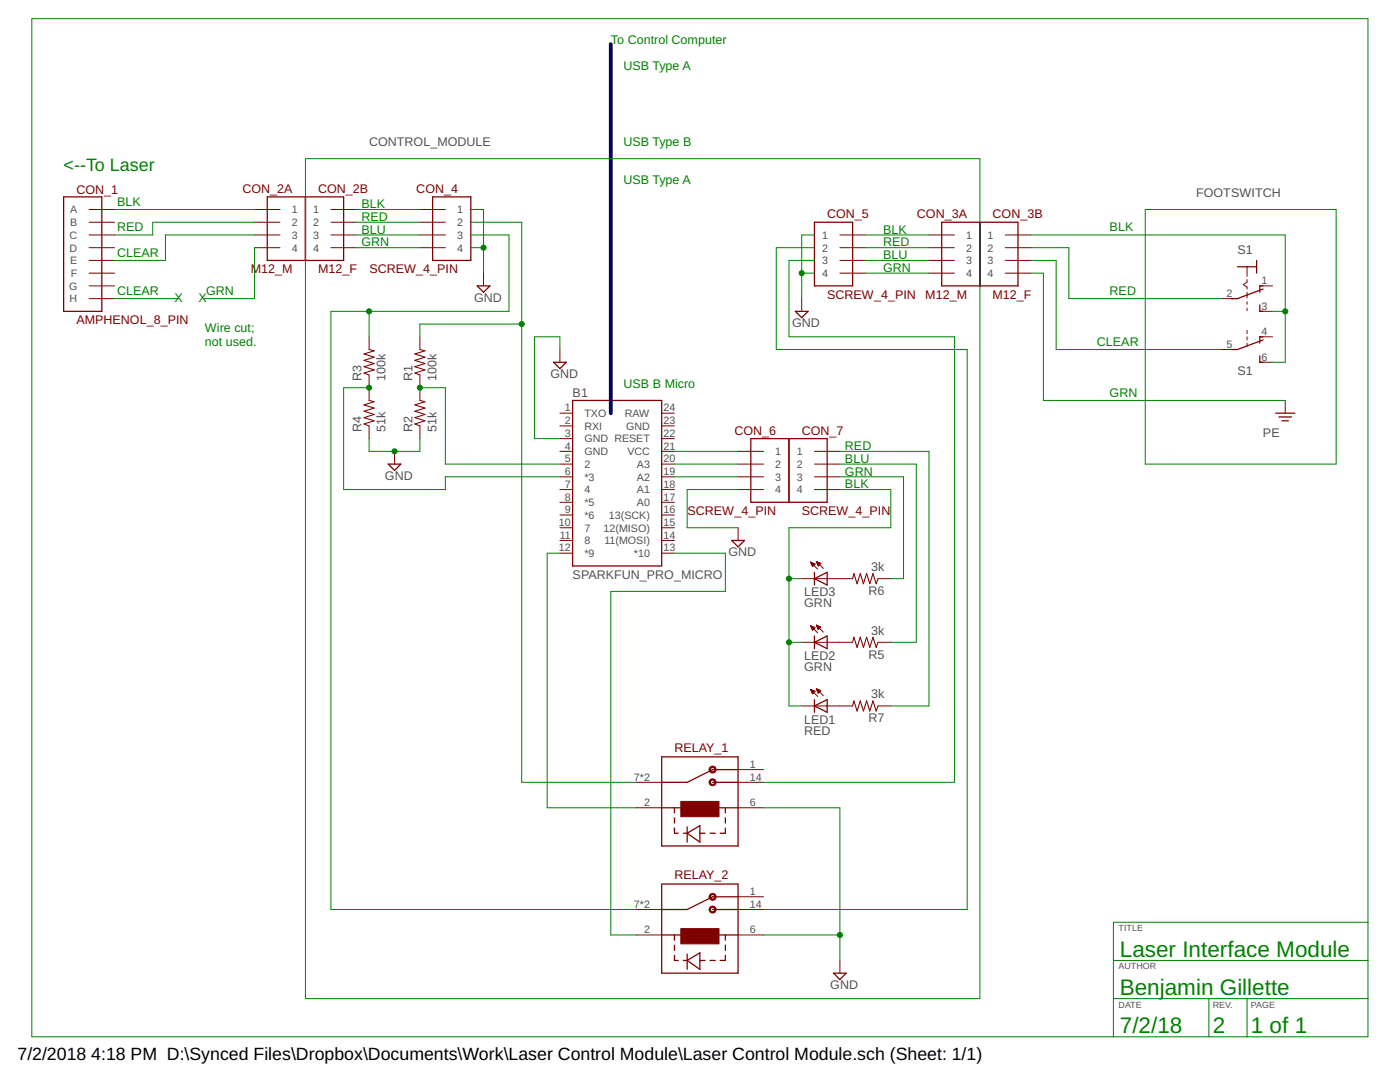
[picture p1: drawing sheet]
<svg xmlns="http://www.w3.org/2000/svg" width="279mm" height="216mm" viewBox="0 0 279 216" stroke-linecap="round" stroke-linejoin="round" font-family="sans-serif">
<g fill="none" stroke="#800000" stroke-width=".25">
<path d="M12.7 39.3h7.6v22.8h-7.6zM53.3 39.3h15.3v12.7h-15.3zM61 39.3v12.7M86.3 39.3h7.7v12.7h-7.7zM95.2 57h2.6l-1.3 1.3zM162.5 44.3h7.7v12.7h-7.7zM187.9 44.3h15.3v12.7h-15.3zM195.6 44.3v12.7M247 53.2h3.8M250.8 52v2.5M252.1 57h-.7v1.3M252.1 57.7l-5.1 1.9h-1.3"/>
<path d="M110.5 72.3h2.5l-1.3 1.3zM114.3 79.9h17.8v33h-17.8zM158.7 62.1h2.6l-1.3 1.3zM251.4 60.9v1.2h.7M251.4 71v1.3h.7M252.1 67.8l-5.1 1.9h-1.3M252.1 67.2h-.7v1.3M77.5 92.6h2.5l-1.3 1.3zM149.8 87.5h15.3v12.7h-15.3zM157.5 87.5v12.7M254.6 82.4h3.8M255.2 83.2h2.6"/>
<path d="M255.9 84h1.2M146 107.8h2.6l-1.3 1.3zM162.5 114.2v2.5M162.5 115.5l2.6-1.3v2.5zM162.5 126.9v2.5M162.5 139.6v2.5M162.5 128.2l2.6-1.3v2.5zM132.1 151h15.2v17.8h-15.2zM142.2 156.1h5.1M147.3 153.6h-5.1l-5.1 2.5h-5M162.5 140.9l2.6-1.3v2.5zM132.1 176.4h15.2v17.8h-15.2z"/>
<path d="M132.1 161.2h5M134.6 161.2v1M134.6 163.2v1M134.6 165.2v1.1h.8M136.4 166.3h.7M137.1 165v3M137.1 166.3l2.6-1.6v3.3zM139.7 166.3h1M141.7 166.3h1M142.2 161.2h5.1M144.8 165.2v1.1h-1.1M144.8 161.2v1"/>
<path d="M144.8 163.2v1M147.3 178.9h-5.1l-5.1 2.6h-5M132.1 186.6h5M134.6 186.6v1M134.6 188.6v1M134.6 190.6v1h.8M136.4 191.6h.7M137.1 190.4v3M137.1 191.6l2.6-1.5v3.3zM139.7 191.6h1M141.7 191.6h1M142.2 181.5h5.1"/>
<path d="M142.2 186.6h5.1M144.8 186.6v1M144.8 188.6v1M144.8 190.6v1h-1.1M166.3 194.2h2.6l-1.3 1.3z"/>
</g>
<g fill="none" stroke="#800000" stroke-width=".2">
<path d="M17.8 59.6h5.1M17.8 57h5.1M17.8 41.8h5.1M17.8 44.3h5.1M17.8 46.9h5.1M17.8 49.4h5.1M17.8 52h5.1M17.8 54.5h5.1M50.8 41.8h5.1M50.8 44.3h5.1M50.8 46.9h5.1M50.8 49.4h5.1"/>
<path d="M66 41.8h5.1M66 44.3h5.1M66 46.9h5.1M66 49.4h5.1M83.8 41.8h5.1M83.8 44.3h5.1M83.8 46.9h5.1M83.8 49.4h5.1M96.5 54.5v2.5M160 59.6v2.5M167.6 46.9h5.1M167.6 49.4h5.1"/>
<path d="M167.6 52h5.1M167.6 54.5h5.1M185.4 46.9h5.1M185.4 49.4h5.1M185.4 52h5.1M185.4 54.5h5.1M200.6 46.9h5.1M200.6 49.4h5.1M200.6 52h5.1M200.6 54.5h5.1M243.8 59.6h2.5M248.9 53.2v1.9"/>
<path d="M248.9 55.8v.5l-.8 .5 .8 .5v.4M248.9 58.3v1.2M251.4 57h2.6M73.7 67.2v2.5M73.7 74.8v5.1M83.8 67.2v2.5M83.8 74.8v5.1M111.7 69.7v2.6M243.8 69.7h2.5M248.9 60.2v.5M248.9 61.5v.5M248.9 65.9v.7"/>
<path d="M248.9 67.2v.6M248.9 68.5v.6M251.4 72.3h2.6M251.4 67.2h2.6M251.4 62.1h2.6M256.5 79.9v2.5M73.7 85v2.5M78.7 90.1v2.5M83.8 85v2.5M111.7 92.6h2.6M111.7 95.1h2.6M111.7 97.7h2.6"/>
<path d="M111.7 90.1h2.6M111.7 85h2.6M111.7 82.4h2.6M111.7 87.5h2.6M132.1 92.6h2.5M132.1 95.1h2.5M132.1 97.7h2.5M132.1 90.1h2.5M132.1 85h2.5M132.1 82.4h2.5M132.1 87.5h2.5M147.3 92.6h5.1"/>
<path d="M147.3 95.1h5.1M147.3 97.7h5.1M147.3 90.1h5.1M162.5 92.6h5.1M162.5 95.1h5.1M162.5 97.7h5.1M162.5 90.1h5.1M111.7 100.2h2.6M111.7 102.8h2.6M111.7 105.3h2.6M111.7 107.8h2.6M111.7 110.4h2.6"/>
<path d="M132.1 100.2h2.5M132.1 102.8h2.5M132.1 105.3h2.5M132.1 107.8h2.5M132.1 110.4h2.5M147.3 105.3v2.5M160 115.5h10.2M161.8 112.2l1.4 1.4M161.8 112.2h.1M161.8 112.2l.9 .3M161.8 112.2l.4 .9 .5-.6M161.8 112.3h.3"/>
<path d="M161.9 112.4h.5M161.9 112.5h.8M162 112.7h.5M162 112.8h.4M162.1 112.9h.2M162.1 113h.1M162.9 112l1.4 1.4M162.9 112l.9 .4M162.9 112l.4 .9M162.9 112.1h.1M163 112.2h.3M163 112.3h.5"/>
<path d="M163.1 112.4h.7M163.1 112.5h.6M163.2 112.7h.4M163.2 112.8h.2M163.3 112.9h.1M163.8 112.4l-.5 .5M175.2 115.5h2.6M160 128.2h10.2M161.8 137.6l1.4 1.4M161.8 137.6l.9 .3-.5 .6zM161.8 124.9l1.4 1.4M161.8 124.9l.9 .3-.5 .6z"/>
<path d="M161.8 137.6h.1M161.8 125h.2M161.9 137.8h.3M161.9 125.1h.4M161.9 137.9h.6M161.9 125.2h.7M162 138h.6M162 125.3h.6M162 138.1h.5M162 125.5h.5M162.1 138.2h.3M162.1 125.6h.2"/>
<path d="M162.1 138.3h.1M162.1 125.7h.1M162.9 137.4l1.4 1.4M162.9 137.4l.9 .4-.5 .5zM162.9 124.7l1.4 1.4M162.9 124.7l.9 .4-.5 .5zM162.9 137.5h.2M163 124.8h.2M163 137.6h.4M163 125h.5M163 137.8h.7M163.1 125.1h.6"/>
<path d="M163.1 137.9h.6M163.1 125.2h.6M163.2 138h.4M163.2 125.3h.4M163.2 138.1h.3M163.2 125.5h.3M163.3 138.2h.1M163.3 125.6h.1M175.2 128.2h2.6M127 156.1h5.1M147.3 156.1h5.1M147.3 153.6h5.1"/>
<path d="M160 140.9h10.2M175.2 140.9h2.6M127 161.2h5.1M147.3 161.2h5.1M147.3 178.9h5.1M127 181.5h5.1M127 186.6h5.1M147.3 181.5h5.1M147.3 186.6h5.1M167.6 191.6v2.6"/>
</g>
<g fill="#800000" stroke="#800000" stroke-width=".2">
<path d="M141.7 153.1a.69 .69 0 0 1 1.1 .1 .69 .69 0 0 1-.4 1 .69 .69 0 0 1-.9-.6h.3a.44 .44 0 0 1 .5-.5 .44 .44 0 0 1 .2 .7 .44 .44 0 0 1-.7-.1v-.1h-.3z" fill-rule="evenodd"/>
<path d="M141.7 155.6a.69 .69 0 0 1 1.1 .1 .69 .69 0 0 1-.4 1.1 .69 .69 0 0 1-.9-.7h.3a.44 .44 0 0 1 .5-.5 .44 .44 0 0 1 .2 .7 .44 .44 0 0 1-.7 0v-.2h-.3z" fill-rule="evenodd"/>
<path d="M141.7 178.5a.69 .69 0 0 1 1.1 .1 .69 .69 0 0 1-.4 1 .69 .69 0 0 1-.9-.7h.3a.44 .44 0 0 1 .6-.4 .44 .44 0 0 1 .1 .7 .44 .44 0 0 1-.7-.1v-.2h-.3z" fill-rule="evenodd"/>
<path d="M141.7 181a.69 .69 0 0 1 1.1 .1 .69 .69 0 0 1-.4 1.1 .69 .69 0 0 1-.9-.7h.3a.44 .44 0 0 1 .6-.4 .44 .44 0 0 1 .1 .7 .44 .44 0 0 1-.7-.1v-.2h-.3z" fill-rule="evenodd"/>
</g>
<g fill="#800000" stroke="#800000" stroke-width=".2">
<path d="M135.9 159.9h7.6v3.1h-7.6z"/>
<path d="M135.9 185.3h7.6v3h-7.6z"/>
</g>
<path d="M73.7 69.7l1 .3-2.1 .6 2.1 .7-2.1 .6 2.1 .6-2.1 .7 2.1 .6-2.1 .6 1.1 .4M73.7 79.9l1 .3-2.1 .6 2.1 .6-2.1 .7 2.1 .6-2.1 .6 2.1 .7-2.1 .6 1.1 .4M83.8 69.7l1 .3-2 .6 2 .7-2 .6 2 .6-2 .7 2 .6-2 .6 1 .4M83.8 79.9l1 .3-2 .6 2 .6-2 .7 2 .6-2 .6 2 .7-2 .6 1 .4M170.2 115.5l.2-1.1 .6 2.1 .7-2.1 .6 2.1 .7-2.1 .6 2.1 .6-2.1 .7 2.1 .3-1M170.2 128.2l.2-1.1 .6 2.1 .7-2.1 .6 2.1 .7-2.1 .6 2.1 .6-2.1 .7 2.1 .3-1M170.2 140.9l.2-1.1 .6 2.1 .7-2.1 .6 2.1 .7-2.1 .6 2.1 .6-2.1 .7 2.1 .3-1" fill="none" stroke="#800000" stroke-width=".21"/>
<path d="M121.9 8.8v73.6" fill="none" stroke="#000080" stroke-width=".76"/>
<g fill="none" stroke="#008000" stroke-width=".2">
<path d="M6.3 3.7h266.7v203.2h-266.7zM61 31.7h134.6v167.6h-134.6zM22.9 59.6h12.7M22.9 41.8h27.9M50.8 49.4v10.2h-10.2M50.8 46.9h-17.8v5.1h-10.1M50.8 44.3h-20.3v2.6h-7.6M71.1 49.4h12.7M71.1 46.9h12.7M71.1 41.8h12.7M71.1 44.3h12.7M94 49.4h2.5"/>
<path d="M94 46.9h7.6v15.2h-35.6v119.4h61M94 41.8h2.5v12.7M94 44.3h10.1v111.8h22.9M160 54.5h2.5M162.5 49.4h-7.6v20.3h38.1v111.8h-40.6M162.5 52h-5v15.2h33v88.9h-38.1M162.5 46.9h-2.5v12.7M172.7 49.4h12.7M172.7 52h12.7M172.7 46.9h12.7M172.7 54.5h12.7M205.7 49.4h7.6v10.2h30.5"/>
<path d="M205.7 52h5.1v17.7h33M205.7 46.9h50.8v25.4h-2.5M205.7 54.5h2.5v25.4h48.3M228.6 41.8h38.1v50.8h-38.1zM73.7 62.1v5.1M73.7 77.4h-5.1v20.3h20.3v-2.6h22.8M83.8 77.4h5.1v15.2h22.8M104.1 64.7h-20.3v2.5M111.7 69.7v-2.5h-5v20.3h5M254 62.1h2.5M73.7 87.5v2.6h10.1v-2.6M134.6 92.6h12.7"/>
<path d="M134.6 90.1h12.7M134.6 95.1h12.7M147.3 97.7h-10.2v7.6h10.2M167.6 92.6h15.3v35.6h-5.1M167.6 90.1h17.8v50.8h-7.6M167.6 97.7h10.2v7.6h-20.3v35.6h2.5M167.6 95.1h12.7v20.4h-2.5M111.7 110.4h-2.5v50.8h17.8M134.6 110.4h10.2v7.6h-22.9v68.6h5.1M157.5 115.5h2.5M157.5 128.2h2.5M152.4 161.2h15.2v30.4"/>
<path d="M152.4 186.6h15.2M222.2 199.3h50.8M222.2 191.6h50.8M241.3 199.3v7.6M248.9 199.3v7.6M273 184h-50.8v22.9"/>
</g>
<g fill="#008000" stroke="#008000" stroke-width=".2">
<circle cx="256.5" cy="62.1" r=".51"/>
<circle cx="96.5" cy="49.4" r=".51"/>
<circle cx="160" cy="54.5" r=".51"/>
<circle cx="167.6" cy="186.6" r=".51"/>
<circle cx="78.7" cy="90.1" r=".51"/>
<circle cx="73.7" cy="62.1" r=".51"/>
<circle cx="104.1" cy="64.7" r=".51"/>
<circle cx="73.7" cy="77.4" r=".51"/>
<circle cx="83.8" cy="77.4" r=".51"/>
<circle cx="157.5" cy="128.2" r=".51"/>
<circle cx="157.5" cy="115.5" r=".51"/>
</g>
<g font-size="4.5" fill="#008000">
<text x="223.5" y="190.9">Laser Interface Module</text>
<text x="223.5" y="198.5">Benjamin Gillette</text>
<text x="223.5" y="206.1">7/2/18</text>
<text x="242" y="206.1">2</text>
<text x="249.6" y="206.1">1 of 1</text>
</g>
<text font-size="3.6" fill="#008000" x="12.7" y="34.2">&lt;--To Laser</text>
<g font-size="3.5">
<text x="3.5" y="211.4">7/2/2018</text>
<text x="18.2" y="211.4">4:18 PM D:\Synced Files\Dropbox\Documents\Work\Laser Control Module\Laser Control Module.sch (Sheet: 1/1)</text>
</g>
<g font-size="2.5" fill="#008000">
<text x="121.9" y="8.8">To Control Computer</text>
<text x="124.4" y="13.9">USB Type A</text>
<text x="124.4" y="29.1">USB Type B</text>
<text x="23.4" y="41.1">BLK</text>
<text x="72.1" y="41.6">BLK</text>
<text x="124.4" y="36.7">USB Type A</text>
<text x="23.4" y="46.1">RED</text>
<text x="72.1" y="44.1">RED</text>
<text x="72.1" y="46.6">BLU</text>
<text x="176.2" y="46.6">BLK</text>
<text x="221.5" y="46.1">BLK</text>
<text x="23.4" y="51.2">CLEAR</text>
<text x="72.1" y="49.2">GRN</text>
<text x="176.2" y="49.2">RED</text>
<text x="176.2" y="51.7">BLU</text>
<text x="23.4" y="58.8">CLEAR</text>
<text x="41.1" y="58.8">GRN</text>
<text x="176.2" y="54.3">GRN</text>
<text x="221.5" y="58.8">RED</text>
<text x="34.8" y="60.4">X</text>
<text x="39.6" y="60.4">X</text>
<text x="40.9" y="66.3">Wire cut;</text>
<text x="40.9" y="69">not used.</text>
<text x="218.9" y="69">CLEAR</text>
<text x="124.4" y="77.4">USB B Micro</text>
<text x="221.5" y="79.1">GRN</text>
<text x="168.6" y="89.8">RED</text>
<text x="168.6" y="92.4">BLU</text>
<text x="168.6" y="94.9">GRN</text>
<text x="168.6" y="97.4">BLK</text>
</g>
<g font-size="2.5" fill="#505050">
<text x="73.7" y="29.1">CONTROL_MODULE</text>
<text x="238.7" y="39.3">FOOTSWITCH</text>
<text x="247" y="50.7">S1</text>
<text x="94.6" y="60.2">GND</text>
<text x="158.1" y="65.3">GND</text>
<text x="72.2" y="76.1" transform="rotate(-90 72.2 76.1)">R3</text>
<text x="77" y="76.1" transform="rotate(-90 77 76.1)">100k</text>
<text x="82.3" y="76.1" transform="rotate(-90 82.3 76.1)">R1</text>
<text x="87.1" y="76.1" transform="rotate(-90 87.1 76.1)">100k</text>
<text x="109.8" y="75.5">GND</text>
<text x="247" y="74.8">S1</text>
<text x="114.3" y="79.1">B1</text>
<text x="72.2" y="86.3" transform="rotate(-90 72.2 86.3)">R4</text>
<text x="77" y="86.3" transform="rotate(-90 77 86.3)">51k</text>
<text x="82.3" y="86.3" transform="rotate(-90 82.3 86.3)">R2</text>
<text x="87.1" y="86.3" transform="rotate(-90 87.1 86.3)">51k</text>
<text x="252.1" y="87.1">PE</text>
<text x="76.8" y="95.8">GND</text>
<text x="145.4" y="111">GND</text>
<text x="173.9" y="113.9">3k</text>
<text x="114.3" y="115.5">SPARKFUN_PRO_MICRO</text>
<text x="160.5" y="119">LED3</text>
<text x="173.3" y="118.7">R6</text>
<text x="160.5" y="121.2">GRN</text>
<text x="160.5" y="131.7">LED2</text>
<text x="173.3" y="131.4">R5</text>
<text x="173.9" y="126.6">3k</text>
<text x="160.5" y="133.9">GRN</text>
<text x="173.9" y="139.3">3k</text>
<text x="160.5" y="146.6">RED</text>
<text x="160.5" y="144.4">LED1</text>
<text x="173.3" y="144.1">R7</text>
<text x="165.7" y="197.4">GND</text>
</g>
<g font-size="2.5" fill="#800000">
<text x="15.2" y="38.8">CON_1</text>
<text x="48.4" y="38.5">CON_2A</text>
<text x="63.5" y="38.5">CON_2B</text>
<text x="83.1" y="38.5">CON_4</text>
<text x="165.1" y="43.6">CON_5</text>
<text x="183" y="43.6">CON_3A</text>
<text x="198.1" y="43.6">CON_3B</text>
<text x="50.1" y="54.5">M12_M</text>
<text x="63.5" y="54.5">M12_F</text>
<text x="73.7" y="54.5">SCREW_4_PIN</text>
<text x="165.1" y="59.6">SCREW_4_PIN</text>
<text x="184.7" y="59.6">M12_M</text>
<text x="198.1" y="59.6">M12_F</text>
<text x="15.2" y="64.7">AMPHENOL_8_PIN</text>
<text x="146.6" y="86.8">CON_6</text>
<text x="160" y="86.8">CON_7</text>
<text x="137.2" y="102.8">SCREW_4_PIN</text>
<text x="160" y="102.8">SCREW_4_PIN</text>
<text x="134.6" y="150">RELAY_1</text>
<text x="134.6" y="175.4">RELAY_2</text>
</g>
<g font-size="2.1" fill="#505050">
<text x="13.9" y="47.7">C</text>
<text x="14" y="42.6">A</text>
<text x="14" y="45.1">B</text>
<text x="58.2" y="42.6">1</text>
<text x="58.2" y="45.1">2</text>
<text x="58.2" y="47.7">3</text>
<text x="62.5" y="42.6">1</text>
<text x="62.5" y="45.1">2</text>
<text x="62.5" y="47.7">3</text>
<text x="91.2" y="42.6">1</text>
<text x="91.2" y="45.1">2</text>
<text x="91.2" y="47.7">3</text>
<text x="164.1" y="47.7">1</text>
<text x="192.8" y="47.7">1</text>
<text x="197.1" y="47.7">1</text>
<text x="13.9" y="50.2">D</text>
<text x="14" y="52.7">E</text>
<text x="58.2" y="50.2">4</text>
<text x="62.5" y="50.2">4</text>
<text x="91.2" y="50.2">4</text>
<text x="164.1" y="50.2">2</text>
<text x="164.1" y="52.7">3</text>
<text x="192.8" y="50.2">2</text>
<text x="192.8" y="52.7">3</text>
<text x="197.1" y="50.2">2</text>
<text x="197.1" y="52.7">3</text>
<text x="13.8" y="57.8">G</text>
<text x="14.1" y="55.3">F</text>
<text x="164.1" y="55.3">4</text>
<text x="192.8" y="55.3">4</text>
<text x="197.1" y="55.3">4</text>
<text x="244.8" y="59.2">2</text>
<text x="251.8" y="56.7">1</text>
<text x="13.9" y="60.4">H</text>
<text x="251.8" y="61.8">3</text>
<text x="244.8" y="69.4">5</text>
<text x="251.8" y="71.9">6</text>
<text x="251.8" y="66.9">4</text>
<text x="112.7" y="82.1">1</text>
<text x="116.6" y="83.2">TXO</text>
<text x="124.7" y="83.2">RAW</text>
<text x="132.4" y="82.1">24</text>
<text x="112.7" y="89.7">4</text>
<text x="112.7" y="87.2">3</text>
<text x="112.7" y="84.6">2</text>
<text x="116.6" y="88.3">GND RESET</text>
<text x="116.6" y="85.7">RXI</text>
<text x="125" y="85.7">GND</text>
<text x="132.4" y="84.6">23</text>
<text x="132.4" y="87.2">22</text>
<text x="132.4" y="89.7">21</text>
<text x="112.7" y="92.3">5</text>
<text x="112.7" y="94.8">6</text>
<text x="116.6" y="93.4">2</text>
<text x="116.6" y="95.9">*3</text>
<text x="116.6" y="90.8">GND</text>
<text x="125.2" y="90.8">VCC</text>
<text x="127.1" y="95.9">A2</text>
<text x="127.1" y="93.4">A3</text>
<text x="132.4" y="94.8">19</text>
<text x="132.4" y="92.3">20</text>
<text x="154.7" y="90.8">1</text>
<text x="154.7" y="93.4">2</text>
<text x="154.7" y="95.9">3</text>
<text x="159" y="90.8">1</text>
<text x="159" y="93.4">2</text>
<text x="159" y="95.9">3</text>
<text x="112.7" y="97.3">7</text>
<text x="112.7" y="99.9">8</text>
<text x="116.6" y="98.4">4</text>
<text x="116.6" y="101">*5</text>
<text x="127.1" y="101">A0</text>
<text x="127.1" y="98.4">A1</text>
<text x="132.4" y="99.9">17</text>
<text x="132.4" y="97.3">18</text>
<text x="154.7" y="98.4">4</text>
<text x="159" y="98.4">4</text>
<text x="111.6" y="104.9">10</text>
<text x="111.7" y="107.5">11</text>
<text x="112.7" y="102.4">9</text>
<text x="116.6" y="103.5">*6</text>
<text x="116.6" y="106.1">7</text>
<text x="120.5" y="106.1">12(MISO)</text>
<text x="121.5" y="103.5">13(SCK)</text>
<text x="132.4" y="107.5">14</text>
<text x="132.4" y="104.9">15</text>
<text x="132.4" y="102.4">16</text>
<text x="111.6" y="110">12</text>
<text x="116.6" y="108.6">8</text>
<text x="116.6" y="111.1">*9</text>
<text x="120.6" y="108.6">11(MOSI)</text>
<text x="126.5" y="111.1">*10</text>
<text x="132.4" y="110">13</text>
<text x="126.5" y="155.7">7*2</text>
<text x="149.6" y="153.2">1</text>
<text x="149.6" y="155.7">14</text>
<text x="128.5" y="160.8">2</text>
<text x="149.6" y="160.8">6</text>
<text x="149.6" y="178.6">1</text>
<text x="126.5" y="181.1">7*2</text>
<text x="149.6" y="181.1">14</text>
<text x="128.5" y="186.2">2</text>
<text x="149.6" y="186.2">6</text>
</g>
<g font-size="1.8" fill="#505050">
<text x="223.2" y="185.8">TITLE</text>
<text x="223.2" y="193.4">AUTHOR</text>
<text x="223.2" y="201">DATE</text>
<text x="242" y="201">REV.</text>
<text x="249.6" y="201">PAGE</text>
</g>
</svg>
